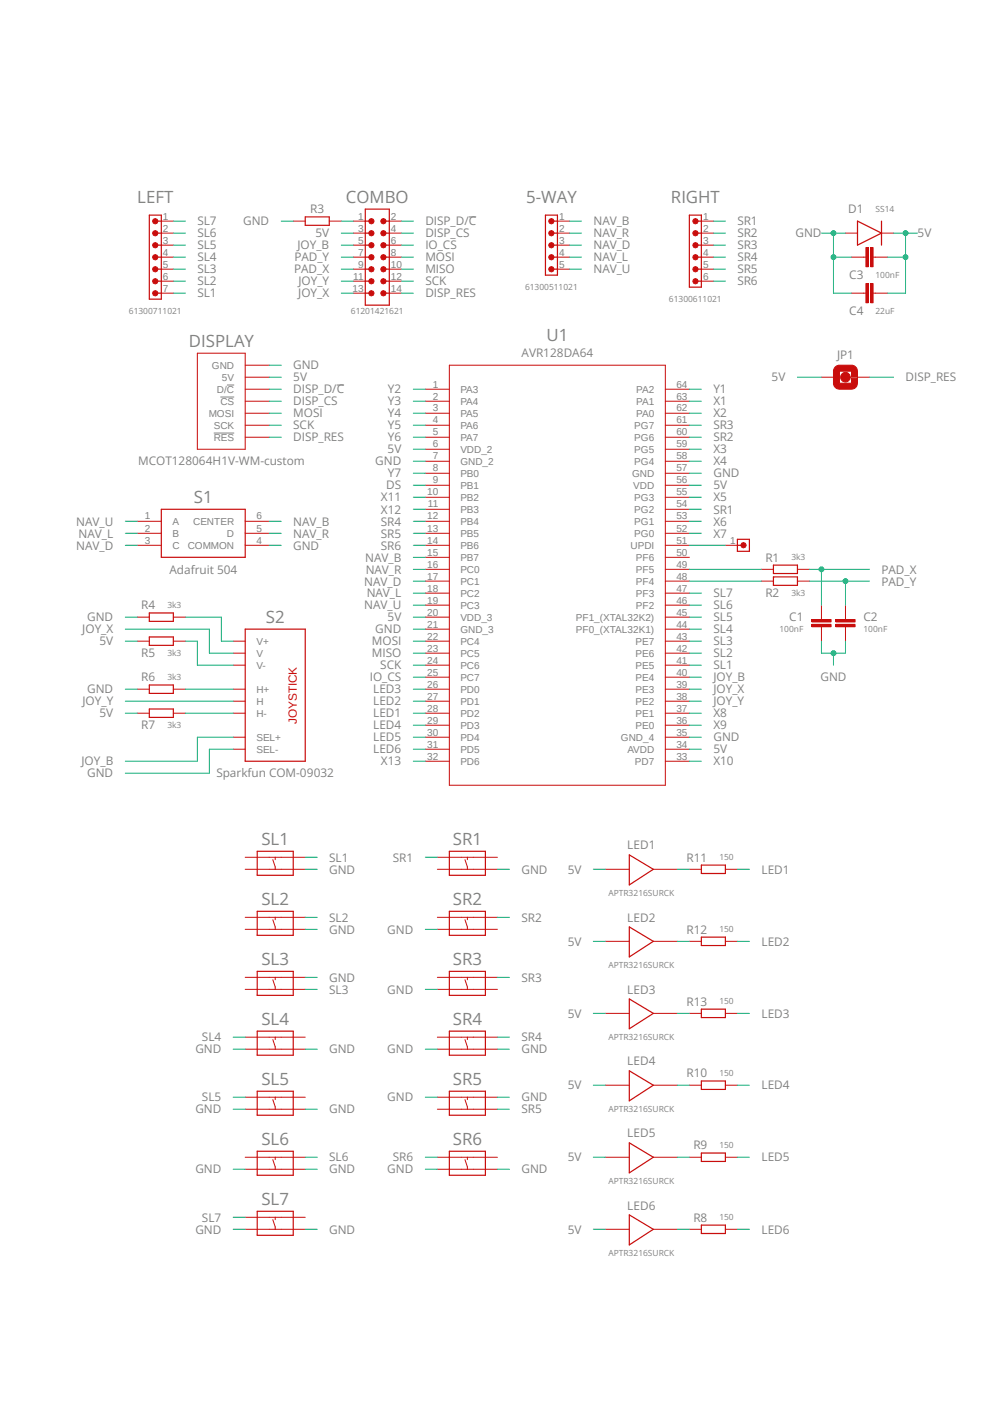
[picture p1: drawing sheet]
<svg xmlns="http://www.w3.org/2000/svg" width="210mm" height="297mm" viewBox="0 0 210 297" stroke-linecap="round" stroke-linejoin="round" font-family="sans-serif">
<path d="M15.3 39.3l187.8 226.9M203.1 39.3l-187.8 226.9" fill="none" stroke="#fff" stroke-width=".21"/>
<path d="M99.1 45.9h1.6M45.2 91.6h4.3M46.6 84h2.9M48 81.4h1.5M71.2 81.4h1.6" fill="none" stroke="#808080" stroke-width=".21"/>
<g fill="none" stroke="#c90d0c" stroke-width=".21">
<path d="M178.8 49.3h2.6M186.4 49.3h2.6M95 77.3h45.7v88.8h-45.7zM90 82.3h5M90 84.9h5M90 87.4h5M90 90h5M90 92.5h5M90 95h5M90 97.6h5M140.7 82.3h5.1M140.7 84.9h5.1"/>
<path d="M140.7 87.4h5.1M140.7 90h5.1M140.7 92.5h5.1M140.7 95h5.1M140.7 97.6h5.1M29 110.3h5.1M29 112.8h5.1M29 115.4h5.1M51.9 110.3h5M51.9 112.8h5M51.9 115.4h5M90 100.1h5"/>
<path d="M90 102.7h5M90 105.2h5M90 107.7h5M90 110.3h5M90 112.8h5M90 115.4h5M90 117.9h5M140.7 100.1h5.1M140.7 102.7h5.1M140.7 105.2h5.1M140.7 107.7h5.1M140.7 110.3h5.1"/>
<path d="M140.7 112.8h5.1M140.7 115.4h5.1M140.7 117.9h5.1M90 120.4h5M90 122.9h5M90 125.5h5M90 128h5M90 130.6h5M90 133.1h5M90 135.6h5M90 138.2h5M140.7 120.4h5.1"/>
<path d="M140.7 122.9h5.1M140.7 125.5h5.1M140.7 128h5.1M140.7 130.6h5.1M140.7 133.1h5.1M140.7 135.6h5.1M140.7 138.2h5.1M161 120.4h2.6M161 122.9h2.6M168.7 120.4h2.5M168.7 122.9h2.5M173.7 130.6v.5"/>
<path d="M173.7 132.6v.5M90 140.7h5M90 143.3h5M90 145.8h5M90 148.3h5M90 150.9h5M90 153.4h5M90 156h5M90 158.5h5M140.7 140.7h5.1M140.7 143.3h5.1M140.7 145.8h5.1"/>
<path d="M140.7 148.3h5.1M140.7 150.9h5.1M140.7 153.4h5.1M140.7 156h5.1M140.7 158.5h5.1M90 161h5M140.7 161h5.1"/>
</g>
<path d="M181.4 46.8l5 2.5-5 2.6zM186.4 46.8v5.1M34.1 107.7h17.8v10.2h-17.8zM163.6 119.5h5.1v1.8h-5.1zM163.6 122h5.1v1.8h-5.1z" fill="none" stroke="#c90d0c" stroke-width=".25"/>
<path d="M171.7 132.1h4.1v.5h-4.1z" fill-rule="evenodd" fill="#c90d0c"/>
<path d="M171.7 132.1h4.1v.5h-4.1z" fill="none" stroke="#c90d0c" stroke-width=".21"/>
<path d="M171.7 131.1h4.1v.5h-4.1z" fill-rule="evenodd" fill="#c90d0c"/>
<path d="M171.7 131.1h4.1v.5h-4.1zM173.7 128v2.6M173.7 133.1v2.5M178.8 130.6v.5M178.8 132.6v.5" fill="none" stroke="#c90d0c" stroke-width=".21"/>
<path d="M176.8 132.1h4v.5h-4z" fill-rule="evenodd" fill="#c90d0c"/>
<path d="M176.8 132.1h4v.5h-4z" fill="none" stroke="#c90d0c" stroke-width=".21"/>
<path d="M176.8 131.1h4v.5h-4z" fill-rule="evenodd" fill="#c90d0c"/>
<g fill="none" stroke="#c90d0c" stroke-width=".21">
<path d="M117.9 46.8h2.5M117.9 49.3h2.5M117.9 51.9h2.5M117.9 54.4h2.5M117.9 56.9h2.5M41.7 74.7h10.2v20.3h-10.2zM51.9 79.8h5M51.9 77.3h5M51.9 90h5M51.9 87.4h5M51.9 82.3h5M51.9 92.5h5"/>
<path d="M51.9 84.9h5M29 135.6h2.6M29 130.6h2.6M36.7 135.6h2.5M36.7 130.6h2.5M49.3 135.6h2.6M49.3 138.2h2.6M176.8 131.1h4v.5h-4zM178.8 128v2.6M178.8 133.1v2.5M29 145.8h2.6M29 150.9h2.6"/>
<path d="M36.7 145.8h2.5M36.7 150.9h2.5M49.3 140.7h2.6M49.3 145.8h2.6M49.3 148.3h2.6M49.3 150.9h2.6M49.3 156h2.6M49.3 158.5h2.6"/>
</g>
<path d="M115.4 45.5h2.5v12.7h-2.5zM116.6 56.9h1.3M116.6 54.4h1.3M116.6 51.9h1.3M116.6 49.3h1.3M116.6 46.8h1.3M31.6 129.7h5.1v1.7h-5.1zM31.6 134.7h5.1v1.8h-5.1zM51.9 133.1h12.7v27.9h-12.7zM31.6 144.9h5.1v1.8h-5.1zM31.6 150h5.1v1.8h-5.1z" fill="none" stroke="#c90d0c" stroke-width=".25"/>
<circle cx="116.6" cy="57" r=".57" fill="#c90d0c"/>
<circle cx="116.6" cy="57" r=".57" fill="none" stroke="#c90d0c" stroke-width=".21"/>
<circle cx="116.6" cy="54.4" r=".57" fill="#c90d0c"/>
<circle cx="116.6" cy="54.4" r=".57" fill="none" stroke="#c90d0c" stroke-width=".21"/>
<circle cx="116.6" cy="51.9" r=".57" fill="#c90d0c"/>
<circle cx="116.6" cy="51.9" r=".57" fill="none" stroke="#c90d0c" stroke-width=".21"/>
<circle cx="116.6" cy="49.3" r=".57" fill="#c90d0c"/>
<circle cx="116.6" cy="49.3" r=".57" fill="none" stroke="#c90d0c" stroke-width=".21"/>
<circle cx="116.6" cy="46.8" r=".57" fill="#c90d0c"/>
<g fill="none" stroke="#c90d0c" stroke-width=".21">
<path d="M182.6 54.4h.5M184.7 54.4h.5M51.9 181.4h12.7M51.9 183.9h12.7M51.9 194.1h12.7M51.9 196.6h12.7M57.7 181.9l.5 1.5v.5M57.7 194.6l.5 1.5v.5M58.2 181.4v.5M58.2 194.1v.5M92.5 181.4h12.7M92.5 183.9h12.7"/>
<path d="M92.5 194.1h12.7M92.5 196.6h12.7M98.3 181.9l.5 1.5v.5M98.3 194.6l.5 1.5v.5M98.8 181.4v.5M98.8 194.1v.5M51.9 206.8h12.7M51.9 209.3h12.7M51.9 219.4h12.7M57.7 207.3l.5 1.5v.5M57.7 219.9l.5 1.5v.6M58.2 206.8v.5"/>
<path d="M58.2 219.4v.5M92.5 206.8h12.7M92.5 209.3h12.7M92.5 219.4h12.7M98.3 207.3l.5 1.5v.5M98.3 219.9l.5 1.5v.6M98.8 206.8v.5M98.8 219.4v.5M51.9 222h12.7M51.9 232.1h12.7M51.9 234.7h12.7M57.7 232.6l.5 1.5v.6"/>
<path d="M58.2 232.1v.5M92.5 222h12.7M92.5 232.1h12.7M92.5 234.7h12.7M98.3 232.6l.5 1.5v.6M98.8 232.1v.5"/>
<circle cx="116.6" cy="46.8" r=".57"/>
</g>
<path d="M54.4 180.1h7.6v5.1h-7.6zM54.4 192.8h7.6v5.1h-7.6zM95 180.1h7.7v5.1h-7.7zM95 192.8h7.7v5.1h-7.7zM54.4 205.5h7.6v5.1h-7.6zM54.4 218.1h7.6v5.1h-7.6zM95 205.5h7.7v5.1h-7.7zM95 218.1h7.7v5.1h-7.7zM54.4 230.8h7.6v5.1h-7.6zM95 230.8h7.7v5.1h-7.7z" fill="none" stroke="#c90d0c" stroke-width=".25"/>
<path d="M184.1 52.4h.6v4h-.6z" fill-rule="evenodd" fill="#c90d0c"/>
<path d="M184.1 52.4h.6v4h-.6z" fill="none" stroke="#c90d0c" stroke-width=".21"/>
<path d="M183.1 52.4h.5v4h-.5z" fill-rule="evenodd" fill="#c90d0c"/>
<g fill="none" stroke="#c90d0c" stroke-width=".21">
<path d="M74.7 54.4h2.6M74.7 46.8h2.6M74.7 49.3h2.6M74.7 51.9h2.6M74.7 56.9h2.6M74.7 59.5h2.6M82.3 54.4h2.6M82.3 46.8h2.6M82.3 49.3h2.6M82.3 51.9h2.6M82.3 56.9h2.6M82.3 59.5h2.6"/>
<path d="M180.1 54.4h2.5M183.1 52.4h.5v4h-.5zM185.2 54.4h2.5M74.7 62h2.6M82.3 62h2.6"/>
</g>
<g fill="none" stroke="#c90d0c" stroke-width=".25">
<path d="M77.3 44.2h5v20.4h-5zM77.3 46.8h1.2M77.3 49.3h1.2M77.3 51.9h1.2M77.3 54.4h1.2M77.3 56.9h1.2M77.3 59.5h1.2M81.1 46.8h1.2M81.1 49.3h1.2M81.1 51.9h1.2M81.1 54.4h1.2M81.1 56.9h1.2"/>
<path d="M81.1 59.5h1.2M77.3 62h1.2M81.1 62h1.2"/>
</g>
<circle cx="78.5" cy="46.8" r=".57" fill="#c90d0c"/>
<circle cx="78.5" cy="46.8" r=".57" fill="none" stroke="#c90d0c" stroke-width=".21"/>
<circle cx="81.1" cy="46.8" r=".57" fill="#c90d0c"/>
<circle cx="81.1" cy="46.8" r=".57" fill="none" stroke="#c90d0c" stroke-width=".21"/>
<circle cx="78.5" cy="49.3" r=".57" fill="#c90d0c"/>
<circle cx="78.5" cy="49.3" r=".57" fill="none" stroke="#c90d0c" stroke-width=".21"/>
<circle cx="81.1" cy="49.3" r=".57" fill="#c90d0c"/>
<circle cx="81.1" cy="49.3" r=".57" fill="none" stroke="#c90d0c" stroke-width=".21"/>
<circle cx="78.5" cy="51.9" r=".57" fill="#c90d0c"/>
<circle cx="78.5" cy="51.9" r=".57" fill="none" stroke="#c90d0c" stroke-width=".21"/>
<circle cx="81.1" cy="51.9" r=".57" fill="#c90d0c"/>
<circle cx="81.1" cy="51.9" r=".57" fill="none" stroke="#c90d0c" stroke-width=".21"/>
<circle cx="78.5" cy="54.4" r=".57" fill="#c90d0c"/>
<circle cx="78.5" cy="54.4" r=".57" fill="none" stroke="#c90d0c" stroke-width=".21"/>
<circle cx="81.1" cy="54.4" r=".57" fill="#c90d0c"/>
<circle cx="81.1" cy="54.4" r=".57" fill="none" stroke="#c90d0c" stroke-width=".21"/>
<circle cx="78.5" cy="57" r=".57" fill="#c90d0c"/>
<circle cx="78.5" cy="57" r=".57" fill="none" stroke="#c90d0c" stroke-width=".21"/>
<circle cx="81.1" cy="57" r=".57" fill="#c90d0c"/>
<circle cx="81.1" cy="57" r=".57" fill="none" stroke="#c90d0c" stroke-width=".21"/>
<circle cx="78.5" cy="59.5" r=".57" fill="#c90d0c"/>
<circle cx="78.5" cy="59.5" r=".57" fill="none" stroke="#c90d0c" stroke-width=".21"/>
<circle cx="81.1" cy="59.5" r=".57" fill="#c90d0c"/>
<circle cx="81.1" cy="59.5" r=".57" fill="none" stroke="#c90d0c" stroke-width=".21"/>
<circle cx="78.5" cy="62" r=".57" fill="#c90d0c"/>
<circle cx="78.5" cy="62" r=".57" fill="none" stroke="#c90d0c" stroke-width=".21"/>
<circle cx="81.1" cy="62" r=".57" fill="#c90d0c"/>
<g fill="none" stroke="#c90d0c" stroke-width=".21">
<path d="M34.1 46.8h2.6M34.1 49.3h2.6M34.1 51.9h2.6M34.1 54.4h2.6M34.1 56.9h2.6M34.1 59.5h2.6M62 46.8h2.6M69.6 46.8h2.6M34.1 62h2.6M128 183.9h5.1M128 199.1h5.1M138.2 183.9h5.1"/>
<path d="M138.2 199.1h5.1M145.8 183.9h2.5M145.8 199.1h2.5M153.4 183.9h2.6M153.4 199.1h2.6M128 214.4h5.1M138.2 214.4h5.1M145.8 214.4h2.5M153.4 214.4h2.6M128 229.6h5.1M138.2 229.6h5.1M145.8 229.6h2.5"/>
<path d="M153.4 229.6h2.6M51.9 244.8h12.7M51.9 247.4h12.7M51.9 257.5h12.7M57.7 245.3l.5 1.5v.6M57.7 258l.5 1.5v.6M58.2 244.8v.5M58.2 257.5v.5M92.5 244.8h12.7M92.5 247.4h12.7M98.3 245.3l.5 1.5v.6M98.8 244.8v.5"/>
<path d="M128 244.8h5.1M138.2 244.8h5.1M145.8 244.8h2.5M153.4 244.8h2.6M51.9 260.1h12.7M128 260.1h5.1M138.2 260.1h5.1M145.8 260.1h2.5M153.4 260.1h2.6"/>
<circle cx="81.1" cy="62" r=".57"/>
</g>
<g fill="none" stroke="#c90d0c" stroke-width=".25">
<path d="M31.6 45.5h2.5v17.8h-2.5zM32.9 59.5h1.2M32.9 56.9h1.2M32.9 54.4h1.2M32.9 51.9h1.2M32.9 49.3h1.2M32.9 46.8h1.2M64.6 45.9h5v1.8h-5zM32.9 62h1.2M133.1 180.8l5.1 3.1-5.1 3.3zM133.1 196.1l5.1 3-5.1 3.3zM148.3 183h5.1v1.8h-5.1z"/>
<path d="M148.3 198.2h5.1v1.8h-5.1zM133.1 211.3l5.1 3.1-5.1 3.2zM148.3 213.5h5.1v1.8h-5.1zM133.1 226.5l5.1 3.1-5.1 3.3zM148.3 228.7h5.1v1.8h-5.1zM54.4 243.5h7.6v5.1h-7.6zM54.4 256.2h7.6v5.1h-7.6zM95 243.5h7.7v5.1h-7.7zM133.1 241.8l5.1 3-5.1 3.3zM133.1 257l5.1 3.1-5.1 3.3zM148.3 243.9h5.1v1.8h-5.1zM148.3 259.2h5.1v1.7h-5.1z"/>
</g>
<circle cx="32.8" cy="62" r=".57" fill="#c90d0c"/>
<circle cx="32.8" cy="62" r=".57" fill="none" stroke="#c90d0c" stroke-width=".21"/>
<circle cx="32.8" cy="59.5" r=".57" fill="#c90d0c"/>
<circle cx="32.8" cy="59.5" r=".57" fill="none" stroke="#c90d0c" stroke-width=".21"/>
<circle cx="32.8" cy="57" r=".57" fill="#c90d0c"/>
<circle cx="32.8" cy="57" r=".57" fill="none" stroke="#c90d0c" stroke-width=".21"/>
<circle cx="32.8" cy="54.4" r=".57" fill="#c90d0c"/>
<circle cx="32.8" cy="54.4" r=".57" fill="none" stroke="#c90d0c" stroke-width=".21"/>
<circle cx="32.8" cy="51.9" r=".57" fill="#c90d0c"/>
<circle cx="32.8" cy="51.9" r=".57" fill="none" stroke="#c90d0c" stroke-width=".21"/>
<circle cx="32.8" cy="49.3" r=".57" fill="#c90d0c"/>
<circle cx="32.8" cy="49.3" r=".57" fill="none" stroke="#c90d0c" stroke-width=".21"/>
<circle cx="32.8" cy="46.8" r=".57" fill="#c90d0c"/>
<g fill="none" stroke="#c90d0c" stroke-width=".21">
<path d="M148.3 46.8h2.6M148.3 49.3h2.6M148.3 51.9h2.6M148.3 54.4h2.6M148.3 56.9h2.6M148.3 59.5h2.6"/>
<circle cx="32.8" cy="46.8" r=".57"/>
</g>
<path d="M145.8 45.5h2.5v15.2h-2.5zM147.1 59.5h1.2M147.1 56.9h1.2M147.1 54.4h1.2M147.1 51.9h1.2M147.1 49.3h1.2M147.1 46.8h1.2" fill="none" stroke="#c90d0c" stroke-width=".25"/>
<circle cx="147.1" cy="59.5" r=".57" fill="#c90d0c"/>
<circle cx="147.1" cy="59.5" r=".57" fill="none" stroke="#c90d0c" stroke-width=".21"/>
<circle cx="147.1" cy="57" r=".57" fill="#c90d0c"/>
<circle cx="147.1" cy="57" r=".57" fill="none" stroke="#c90d0c" stroke-width=".21"/>
<circle cx="147.1" cy="54.4" r=".57" fill="#c90d0c"/>
<circle cx="147.1" cy="54.4" r=".57" fill="none" stroke="#c90d0c" stroke-width=".21"/>
<circle cx="147.1" cy="51.9" r=".57" fill="#c90d0c"/>
<circle cx="147.1" cy="51.9" r=".57" fill="none" stroke="#c90d0c" stroke-width=".21"/>
<circle cx="147.1" cy="49.3" r=".57" fill="#c90d0c"/>
<circle cx="147.1" cy="49.3" r=".57" fill="none" stroke="#c90d0c" stroke-width=".21"/>
<circle cx="147.1" cy="46.8" r=".57" fill="#c90d0c"/>
<g fill="none" stroke="#c90d0c" stroke-width=".21">
<path d="M153.4 115.4h2.6"/>
<circle cx="147.1" cy="46.8" r=".57"/>
</g>
<path d="M156 114.1h2.5v2.5h-2.5zM156 115.4h1.2" fill="none" stroke="#c90d0c" stroke-width=".25"/>
<circle cx="157.2" cy="115.3" r=".57" fill="#c90d0c"/>
<g fill="none" stroke="#c90d0c" stroke-width=".21">
<path d="M173.7 79.8h2.6M178.8 79.8h5.1"/>
<circle cx="157.2" cy="115.3" r=".57"/>
</g>
<path d="M176.7 77.6l.6-.3h2.8a1.29 1.29 0 0 1 1.3 1.2v1h-1.3v-1h-2.6v2.6h2.6v-1h1.3v-.6h-1.3h1.3v1.6a1.29 1.29 0 0 1-1.3 1.2h-2.6a1.29 1.29 0 0 1-1.2-1.2v-2.8z" fill-rule="evenodd" fill="#c90d0c"/>
<path d="M176.7 77.6l.6-.3h2.8a1.29 1.29 0 0 1 1.3 1.2v1h-1.3v-1h-2.6v2.6h2.6v-1h1.3v-.6h-1.3h1.3v1.6a1.29 1.29 0 0 1-1.3 1.2h-2.6a1.29 1.29 0 0 1-1.2-1.2v-2.8z" fill="none" stroke="#c90d0c" stroke-width=".21"/>
<circle cx="178.8" cy="79.8" r="1.02" fill="#c90d0c"/>
<g fill="none" stroke="#c90d0c" stroke-width=".21">
<path d="M182.6 62h.5M184.7 62h.5"/>
<circle cx="178.8" cy="79.8" r="1.02"/>
</g>
<path d="M184.1 60h.6v4.1h-.6z" fill-rule="evenodd" fill="#c90d0c"/>
<path d="M184.1 60h.6v4.1h-.6z" fill="none" stroke="#c90d0c" stroke-width=".21"/>
<path d="M183.1 60h.5v4.1h-.5z" fill-rule="evenodd" fill="#c90d0c"/>
<path d="M183.1 60h.5v4.1h-.5zM180.1 62h2.5M185.2 62h2.5" fill="none" stroke="#c90d0c" stroke-width=".21"/>
<path d="M173.7 49.3h5.1M176.3 49.3v5.1h3.8" fill="none" stroke="#0dab76" stroke-width=".21"/>
<circle cx="176.3" cy="49.3" r=".51" fill="#0dab76"/>
<g fill="none" stroke="#0dab76" stroke-width=".21">
<path d="M176.3 54.4v7.6h3.8"/>
<circle cx="176.3" cy="49.3" r=".51"/>
</g>
<circle cx="176.3" cy="54.4" r=".51" fill="#0dab76"/>
<g fill="none" stroke="#0dab76" stroke-width=".21">
<path d="M56.9 77.3h2.6M87.4 97.6h2.6M56.9 115.4h2.6M145.8 100.1h2.5M87.4 133.1h2.6M173.7 135.6v2.6h5.1v-2.6M176.3 138.2v2.5M49.3 158.5h-5v5.1h-17.8M145.8 156h2.5"/>
<circle cx="176.3" cy="54.4" r=".51"/>
</g>
<circle cx="176.3" cy="138.2" r=".51" fill="#0dab76"/>
<g fill="none" stroke="#0dab76" stroke-width=".21">
<path d="M59.5 46.8h2.5M189 49.3h5.1M191.5 49.3v5.1h-3.8M26.5 130.6h2.5M26.5 145.8h2.5M64.6 183.9h2.5M64.6 196.6h2.5M90 196.6h2.5M105.2 183.9h2.5M64.6 206.8h2.5M90 209.3h2.5M49.3 222h2.6"/>
<path d="M49.3 234.7h2.6M64.6 222h2.5M64.6 234.7h2.5M90 232.1h2.5M90 222h2.5M105.2 232.1h2.5M105.2 222h2.5M49.3 247.4h2.6M64.6 247.4h2.5M90 247.4h2.5M105.2 247.4h2.5M49.3 260.1h2.6"/>
<path d="M64.6 260.1h2.5"/>
<circle cx="176.3" cy="138.2" r=".51"/>
</g>
<circle cx="191.5" cy="49.3" r=".51" fill="#0dab76"/>
<g fill="none" stroke="#0dab76" stroke-width=".21">
<path d="M191.5 54.4v7.6h-3.8"/>
<circle cx="191.5" cy="49.3" r=".51"/>
</g>
<circle cx="191.5" cy="54.4" r=".51" fill="#0dab76"/>
<g fill="none" stroke="#0dab76" stroke-width=".21">
<path d="M72.2 49.3h2.5M72.2 59.5h2.5M72.2 51.9h2.5M84.9 49.3h2.5M84.9 54.4h2.5M84.9 56.9h2.5M84.9 59.5h2.5M84.9 46.8h2.5M84.9 51.9h2.5M120.4 49.3h2.6M120.4 54.4h2.6M120.4 56.9h2.6"/>
<path d="M120.4 46.8h2.6M120.4 51.9h2.6M56.9 79.8h2.6M72.2 62h2.5M84.9 62h2.5M168.7 79.8h5M183.9 79.8h5.1M56.9 87.4h2.6M56.9 90h2.6M56.9 82.3h2.6M56.9 92.5h2.6M56.9 84.9h2.6"/>
<path d="M87.4 95h2.6M26.5 115.4h2.5M26.5 112.8h2.5M26.5 110.3h2.5M56.9 112.8h2.6M56.9 110.3h2.6M87.4 117.9h2.6M145.8 102.7h2.5M145.8 115.4h7.6M26.5 135.6h2.5M26.5 133.1h17.8v5.1h5M39.2 130.6h7.6v5h2.5"/>
<path d="M39.2 135.6h2.5v5.1h7.6M87.4 130.6h2.6M87.4 135.6h2.6M87.4 138.2h2.6M87.4 120.4h2.6M87.4 128h2.6M87.4 125.5h2.6M87.4 122.9h2.6M171.2 122.9h12.7M178.8 122.9v5.1M26.5 150.9h2.5M26.5 148.3h22.8"/>
<path d="M39.2 150.9h10.1M39.2 145.8h10.1M49.3 156h-7.6v5h-15.2M87.4 140.7h2.6M87.4 143.3h2.6M145.8 158.5h2.5M145.8 145.8h2.5M145.8 148.3h2.5M145.8 143.3h2.5M125.5 183.9h2.5M125.5 199.1h2.5M125.5 214.4h2.5"/>
<path d="M125.5 229.6h2.5M125.5 244.8h2.5M125.5 260.1h2.5"/>
<circle cx="191.5" cy="54.4" r=".51"/>
</g>
<circle cx="178.8" cy="122.9" r=".51" fill="#0dab76"/>
<g fill="none" stroke="#0dab76" stroke-width=".21">
<path d="M72.2 54.4h2.5M171.2 120.4h12.7M173.7 120.4v7.6"/>
<circle cx="178.8" cy="122.9" r=".51"/>
</g>
<circle cx="173.7" cy="120.4" r=".51" fill="#0dab76"/>
<g fill="none" stroke="#0dab76" stroke-width=".21">
<path d="M36.7 56.9h2.5M36.7 46.8h2.5M36.7 49.3h2.5M36.7 51.9h2.5M36.7 59.5h2.5M36.7 54.4h2.5M72.2 56.9h2.5M72.2 46.8h2.5M150.9 56.9h2.5M150.9 46.8h2.5M150.9 49.3h2.5M150.9 51.9h2.5"/>
<path d="M150.9 59.5h2.5M150.9 54.4h2.5M36.7 62h2.5M87.4 87.4h2.6M87.4 84.9h2.6M87.4 82.3h2.6M87.4 92.5h2.6M87.4 90h2.6M145.8 97.6h2.5M145.8 87.4h2.5M145.8 84.9h2.5M145.8 82.3h2.5"/>
<path d="M145.8 92.5h2.5M145.8 90h2.5M145.8 95h2.5M87.4 112.8h2.6M87.4 110.3h2.6M87.4 105.2h2.6M87.4 100.1h2.6M87.4 107.7h2.6M87.4 102.7h2.6M87.4 115.4h2.6M145.8 112.8h2.5M145.8 110.3h2.5"/>
<path d="M145.8 105.2h2.5M145.8 107.7h2.5M145.8 138.2h2.5M145.8 135.6h2.5M145.8 130.6h2.5M145.8 133.1h2.5M145.8 128h2.5M145.8 125.5h2.5M145.8 120.4h15.2M145.8 122.9h15.2M87.4 150.9h2.6M87.4 158.5h2.6"/>
<path d="M87.4 148.3h2.6M87.4 156h2.6M87.4 145.8h2.6M87.4 153.4h2.6M145.8 140.7h2.5M145.8 150.9h2.5M145.8 153.4h2.5M87.4 161h2.6M145.8 161h2.5M64.6 181.4h2.5M64.6 194.1h2.5M90 181.4h2.5"/>
<path d="M105.2 194.1h2.5M143.3 183.9h2.5M143.3 199.1h2.5M156 183.9h2.5M156 199.1h2.5M49.3 219.4h2.6M64.6 209.3h2.5M105.2 206.8h2.5M105.2 219.4h2.5M143.3 214.4h2.5M156 214.4h2.5M49.3 232.1h2.6"/>
<path d="M105.2 234.7h2.5M143.3 229.6h2.5M156 229.6h2.5M49.3 257.5h2.6M64.6 244.8h2.5M90 244.8h2.5M143.3 244.8h2.5M156 244.8h2.5M143.3 260.1h2.5M156 260.1h2.5"/>
<circle cx="173.7" cy="120.4" r=".51"/>
</g>
<g font-size="3.6" fill="#808080">
<text x="29" y="43">LEFT</text>
<text x="73.2" y="43">COMBO</text>
<text x="111.3" y="43">5-WAY</text>
<text x="141.9" y="43">RIGHT</text>
<text x="40" y="73.4">DISPLAY</text>
<text x="115.6" y="72.2">U1</text>
<text x="41" y="106.5">S1</text>
<text x="56.2" y="131.8">S2</text>
<text x="55.3" y="178.8">SL1</text>
<text x="95.8" y="178.8">SR1</text>
<text x="55.3" y="191.5">SL2</text>
<text x="95.8" y="191.5">SR2</text>
<text x="55.3" y="204.2">SL3</text>
<text x="95.8" y="204.2">SR3</text>
<text x="55.3" y="216.9">SL4</text>
<text x="95.8" y="216.9">SR4</text>
<text x="55.3" y="229.6">SL5</text>
<text x="95.8" y="229.6">SR5</text>
<text x="55.3" y="242.3">SL6</text>
<text x="95.8" y="242.3">SR6</text>
<text x="55.3" y="255">SL7</text>
</g>
<g font-size="2.5" fill="#808080">
<text x="41.7" y="47.7">SL7</text>
<text x="51.4" y="47.7">GND</text>
<text x="65.6" y="45.1">R3</text>
<text x="90" y="47.7">DISP_D/C</text>
<text x="125.5" y="47.7">NAV_B</text>
<text x="156" y="47.7">SR1</text>
<text x="179.4" y="45.1">D1</text>
<text x="41.7" y="52.7">SL5</text>
<text x="41.7" y="50.2">SL6</text>
<text x="62.9" y="52.7">JOY_B</text>
<text x="66.7" y="50.2">5V</text>
<text x="90" y="50.2">DISP_CS</text>
<text x="90" y="52.7">IO_CS</text>
<text x="125.5" y="50.2">NAV_R</text>
<text x="125.5" y="52.7">NAV_D</text>
<text x="156" y="50.2">SR2</text>
<text x="156" y="52.7">SR3</text>
<text x="168.2" y="50.2">GND</text>
<text x="194.1" y="50.2">5V</text>
<text x="41.7" y="57.8">SL3</text>
<text x="41.7" y="55.3">SL4</text>
<text x="62.2" y="57.8">PAD_X</text>
<text x="62.3" y="55.3">PAD_Y</text>
<text x="90" y="55.3">MOSI</text>
<text x="90" y="57.8">MISO</text>
<text x="125.5" y="57.8">NAV_U</text>
<text x="125.5" y="55.3">NAV_L</text>
<text x="156" y="55.3">SR4</text>
<text x="156" y="57.8">SR5</text>
<text x="179.6" y="59.1">C3</text>
<text x="41.7" y="62.9">SL1</text>
<text x="41.7" y="60.4">SL2</text>
<text x="63.1" y="62.9">JOY_X</text>
<text x="63.1" y="60.4">JOY_Y</text>
<text x="90" y="60.4">SCK</text>
<text x="90" y="62.9">DISP_RES</text>
<text x="156" y="60.4">SR6</text>
<text x="179.6" y="66.7">C4</text>
<text x="110.3" y="75.6">AVR128DA64</text>
<text x="177" y="76">JP1</text>
<text x="62" y="78.1">GND</text>
<text x="62" y="80.7">5V</text>
<text x="62" y="83.2">DISP_D/C</text>
<text x="82" y="83.2">Y2</text>
<text x="150.9" y="83.2">Y1</text>
<text x="163.2" y="80.7">5V</text>
<text x="191.5" y="80.7">DISP_RES</text>
<text x="62" y="88.3">MOSI</text>
<text x="62" y="85.8">DISP_CS</text>
<text x="82" y="85.8">Y3</text>
<text x="82" y="88.3">Y4</text>
<text x="150.9" y="88.3">X2</text>
<text x="150.9" y="85.8">X1</text>
<text x="62" y="90.8">SCK</text>
<text x="62" y="93.4">DISP_RES</text>
<text x="82" y="95.9">5V</text>
<text x="82" y="93.4">Y6</text>
<text x="82" y="90.8">Y5</text>
<text x="150.9" y="93.4">SR2</text>
<text x="150.9" y="90.8">SR3</text>
<text x="150.9" y="95.9">X3</text>
<text x="29.2" y="98.5">MCOT128064H1V-WM-custom</text>
<text x="79.4" y="98.5">GND</text>
<text x="82" y="101">Y7</text>
<text x="150.9" y="101">GND</text>
<text x="150.9" y="98.5">X4</text>
<text x="80.6" y="106.1">X11</text>
<text x="81.7" y="103.5">DS</text>
<text x="150.9" y="103.5">5V</text>
<text x="150.9" y="106.1">X5</text>
<text x="16.1" y="111.2">NAV_U</text>
<text x="16.6" y="113.7">NAV_L</text>
<text x="62" y="113.7">NAV_R</text>
<text x="62" y="111.2">NAV_B</text>
<text x="80.6" y="111.2">SR4</text>
<text x="80.6" y="113.7">SR5</text>
<text x="80.6" y="108.6">X12</text>
<text x="150.9" y="113.7">X7</text>
<text x="150.9" y="111.2">X6</text>
<text x="150.9" y="108.6">SR1</text>
<text x="16.1" y="116.2">NAV_D</text>
<text x="62" y="116.2">GND</text>
<text x="77.3" y="118.8">NAV_B</text>
<text x="80.6" y="116.2">SR6</text>
<text x="161.9" y="118.8">R1</text>
<text x="35.9" y="121.3">Adafruit 504</text>
<text x="77" y="123.9">NAV_D</text>
<text x="77.3" y="121.3">NAV_R</text>
<text x="186.4" y="123.9">PAD_Y</text>
<text x="186.4" y="121.3">PAD_X</text>
<text x="18.5" y="131.4">GND</text>
<text x="29.9" y="128.9">R4</text>
<text x="77" y="128.9">NAV_U</text>
<text x="77.6" y="126.4">NAV_L</text>
<text x="82" y="131.4">5V</text>
<text x="150.9" y="131.4">SL5</text>
<text x="150.9" y="128.9">SL6</text>
<text x="150.9" y="126.4">SL7</text>
<text x="161.9" y="126.4">R2</text>
<text x="166.9" y="131.4">C1</text>
<text x="182.6" y="131.4">C2</text>
<text x="17.4" y="134">JOY_X</text>
<text x="21" y="136.5">5V</text>
<text x="78.7" y="136.5">MOSI</text>
<text x="79.4" y="134">GND</text>
<text x="150.9" y="136.5">SL3</text>
<text x="150.9" y="134">SL4</text>
<text x="29.9" y="139.1">R5</text>
<text x="78.7" y="139.1">MISO</text>
<text x="80.4" y="141.6">SCK</text>
<text x="150.9" y="141.6">SL1</text>
<text x="150.9" y="139.1">SL2</text>
<text x="17.4" y="149.2">JOY_Y</text>
<text x="18.5" y="146.7">GND</text>
<text x="29.9" y="144.1">R6</text>
<text x="78.2" y="144.1">IO_CS</text>
<text x="78.9" y="149.2">LED2</text>
<text x="78.9" y="146.7">LED3</text>
<text x="150.9" y="146.7">JOY_X</text>
<text x="150.9" y="149.2">JOY_Y</text>
<text x="150.9" y="144.1">JOY_B</text>
<text x="173.5" y="144.1">GND</text>
<text x="21" y="151.8">5V</text>
<text x="29.9" y="154.3">R7</text>
<text x="78.9" y="151.8">LED1</text>
<text x="78.9" y="154.3">LED4</text>
<text x="150.9" y="151.8">X8</text>
<text x="150.9" y="154.3">X9</text>
<text x="17.2" y="161.9">JOY_B</text>
<text x="78.9" y="159.4">LED6</text>
<text x="78.9" y="156.8">LED5</text>
<text x="80.6" y="161.9">X13</text>
<text x="150.9" y="156.8">GND</text>
<text x="150.9" y="159.4">5V</text>
<text x="150.9" y="161.9">X10</text>
<text x="18.5" y="164.5">GND</text>
<text x="45.8" y="164.5">Sparkfun COM-09032</text>
<text x="132.7" y="179.7">LED1</text>
<text x="69.6" y="184.8">GND</text>
<text x="69.6" y="182.2">SL1</text>
<text x="83.1" y="182.2">SR1</text>
<text x="110.3" y="184.8">GND</text>
<text x="120.1" y="184.8">5V</text>
<text x="145.2" y="182.2">R11</text>
<text x="161" y="184.8">LED1</text>
<text x="69.6" y="197.5">GND</text>
<text x="69.6" y="194.9">SL2</text>
<text x="81.9" y="197.5">GND</text>
<text x="110.3" y="194.9">SR2</text>
<text x="132.7" y="194.9">LED2</text>
<text x="145.2" y="197.5">R12</text>
<text x="120.1" y="200">5V</text>
<text x="161" y="200">LED2</text>
<text x="69.6" y="207.6">GND</text>
<text x="110.3" y="207.6">SR3</text>
<text x="69.6" y="210.2">SL3</text>
<text x="81.9" y="210.2">GND</text>
<text x="120.1" y="215.3">5V</text>
<text x="132.7" y="210.2">LED3</text>
<text x="145.2" y="212.7">R13</text>
<text x="161" y="215.3">LED3</text>
<text x="42.7" y="220.3">SL4</text>
<text x="110.3" y="220.3">SR4</text>
<text x="41.3" y="222.8">GND</text>
<text x="69.6" y="222.8">GND</text>
<text x="81.9" y="222.8">GND</text>
<text x="110.3" y="222.8">GND</text>
<text x="132.7" y="225.4">LED4</text>
<text x="145.2" y="227.9">R10</text>
<text x="42.7" y="233">SL5</text>
<text x="81.9" y="233">GND</text>
<text x="110.3" y="233">GND</text>
<text x="120.1" y="230.5">5V</text>
<text x="161" y="230.5">LED4</text>
<text x="41.3" y="235.5">GND</text>
<text x="69.6" y="235.5">GND</text>
<text x="110.3" y="235.5">SR5</text>
<text x="69.6" y="245.7">SL6</text>
<text x="83.1" y="245.7">SR6</text>
<text x="120.1" y="245.7">5V</text>
<text x="132.7" y="240.6">LED5</text>
<text x="146.6" y="243.2">R9</text>
<text x="161" y="245.7">LED5</text>
<text x="41.3" y="248.2">GND</text>
<text x="69.6" y="248.2">GND</text>
<text x="81.9" y="248.2">GND</text>
<text x="110.3" y="248.2">GND</text>
<text x="132.7" y="255.9">LED6</text>
<text x="41.3" y="260.9">GND</text>
<text x="42.7" y="258.4">SL7</text>
<text x="69.6" y="260.9">GND</text>
<text x="120.1" y="260.9">5V</text>
<text x="146.6" y="258.4">R8</text>
<text x="161" y="260.9">LED6</text>
</g>
<text font-size="2.5" fill="#c90d0c" x="62.8" y="153.2" transform="rotate(-90 62.8 153.2)">JOYSTICK</text>
<g font-size="2.1" fill="#808080">
<text x="34.5" y="46.4">1</text>
<text x="75.7" y="46.4">1</text>
<text x="82.7" y="46.4">2</text>
<text x="118.2" y="46.4">1</text>
<text x="148.7" y="46.4">1</text>
<text x="34.5" y="49">2</text>
<text x="34.5" y="51.5">3</text>
<text x="75.7" y="49">3</text>
<text x="75.7" y="51.5">5</text>
<text x="82.7" y="49">4</text>
<text x="82.7" y="51.5">6</text>
<text x="118.2" y="49">2</text>
<text x="118.2" y="51.5">3</text>
<text x="148.7" y="49">2</text>
<text x="148.7" y="51.5">3</text>
<text x="34.5" y="54.1">4</text>
<text x="34.5" y="56.6">5</text>
<text x="34.5" y="59.1">6</text>
<text x="74.7" y="59.1">11</text>
<text x="75.7" y="54.1">7</text>
<text x="75.7" y="56.6">9</text>
<text x="82.7" y="54.1">8</text>
<text x="82.7" y="56.6">10</text>
<text x="82.7" y="59.1">12</text>
<text x="118.2" y="54.1">4</text>
<text x="118.2" y="56.6">5</text>
<text x="148.7" y="54.1">4</text>
<text x="148.7" y="56.6">5</text>
<text x="148.7" y="59.1">6</text>
<text x="34.5" y="61.7">7</text>
<text x="74.5" y="61.7">13</text>
<text x="82.7" y="61.7">14</text>
<text x="44.8" y="78">GND</text>
<text x="45.9" y="83.1">D/C</text>
<text x="46.9" y="80.6">5V</text>
<text x="91.5" y="82">1</text>
<text x="97.4" y="83.1">PA3</text>
<text x="134.6" y="83.1">PA2</text>
<text x="143" y="82">64</text>
<text x="44.2" y="88.2">MOSI</text>
<text x="46.6" y="85.6">CS</text>
<text x="91.5" y="84.5">2</text>
<text x="91.5" y="87">3</text>
<text x="91.5" y="89.6">4</text>
<text x="97.4" y="85.6">PA4</text>
<text x="97.4" y="88.2">PA5</text>
<text x="134.6" y="88.2">PA0</text>
<text x="134.6" y="85.6">PA1</text>
<text x="143" y="89.6">61</text>
<text x="143" y="87">62</text>
<text x="143" y="84.5">63</text>
<text x="45.2" y="90.7">SCK</text>
<text x="45.2" y="93.3">RES</text>
<text x="91.5" y="92.1">5</text>
<text x="91.5" y="94.7">6</text>
<text x="97.4" y="90.7">PA6</text>
<text x="97.4" y="93.3">PA7</text>
<text x="97.4" y="95.8">VDD_2</text>
<text x="134.2" y="95.8">PG5</text>
<text x="134.2" y="93.3">PG6</text>
<text x="134.2" y="90.7">PG7</text>
<text x="143" y="94.7">59</text>
<text x="143" y="92.1">60</text>
<text x="91.5" y="97.2">7</text>
<text x="91.5" y="99.7">8</text>
<text x="97.4" y="98.3">GND_2</text>
<text x="97.4" y="100.9">PB0</text>
<text x="133.7" y="100.9">GND</text>
<text x="134.2" y="98.3">PG4</text>
<text x="143" y="99.7">57</text>
<text x="143" y="97.2">58</text>
<text x="90.3" y="104.8">10</text>
<text x="90.5" y="107.4">11</text>
<text x="91.5" y="102.3">9</text>
<text x="97.4" y="103.4">PB1</text>
<text x="97.4" y="106">PB2</text>
<text x="133.9" y="103.4">VDD</text>
<text x="134.2" y="106">PG3</text>
<text x="143" y="107.4">54</text>
<text x="143" y="104.8">55</text>
<text x="143" y="102.3">56</text>
<text x="30.6" y="109.9">1</text>
<text x="30.6" y="112.4">2</text>
<text x="36.4" y="111">A</text>
<text x="36.4" y="113.6">B</text>
<text x="40.9" y="111">CENTER</text>
<text x="48" y="113.6">D</text>
<text x="54.2" y="112.4">5</text>
<text x="54.2" y="109.9">6</text>
<text x="90.3" y="109.9">12</text>
<text x="90.3" y="112.4">13</text>
<text x="97.4" y="108.5">PB3</text>
<text x="97.4" y="111">PB4</text>
<text x="97.4" y="113.6">PB5</text>
<text x="134.2" y="113.6">PG0</text>
<text x="134.2" y="111">PG1</text>
<text x="134.2" y="108.5">PG2</text>
<text x="143" y="112.4">52</text>
<text x="143" y="109.9">53</text>
<text x="30.6" y="115">3</text>
<text x="36.4" y="116.1">C</text>
<text x="39.7" y="116.1">COMMON</text>
<text x="54.2" y="115">4</text>
<text x="90.3" y="115">14</text>
<text x="90.3" y="117.5">15</text>
<text x="97.4" y="116.1">PB6</text>
<text x="97.4" y="118.7">PB7</text>
<text x="133.3" y="116.1">UPDI</text>
<text x="134.5" y="118.7">PF6</text>
<text x="143" y="117.5">50</text>
<text x="143" y="115">51</text>
<text x="154.4" y="115">1</text>
<text x="90.3" y="120.1">16</text>
<text x="90.3" y="122.6">17</text>
<text x="90.3" y="125.1">18</text>
<text x="97.4" y="121.2">PC0</text>
<text x="97.4" y="123.7">PC1</text>
<text x="134.5" y="123.7">PF4</text>
<text x="134.5" y="121.2">PF5</text>
<text x="143" y="125.1">47</text>
<text x="143" y="122.6">48</text>
<text x="143" y="120.1">49</text>
<text x="90.3" y="127.7">19</text>
<text x="90.3" y="130.2">20</text>
<text x="97.4" y="126.2">PC2</text>
<text x="97.4" y="128.8">PC3</text>
<text x="97.4" y="131.3">VDD_3</text>
<text x="121.8" y="131.3">PF1_(XTAL32K2)</text>
<text x="134.5" y="128.8">PF2</text>
<text x="134.5" y="126.2">PF3</text>
<text x="143" y="130.2">45</text>
<text x="143" y="127.7">46</text>
<text x="54.2" y="136.4">V+</text>
<text x="90.3" y="132.8">21</text>
<text x="90.3" y="135.3">22</text>
<text x="90.3" y="137.8">23</text>
<text x="97.4" y="133.9">GND_3</text>
<text x="97.4" y="136.4">PC4</text>
<text x="121.8" y="133.9">PF0_(XTAL32K1)</text>
<text x="134.4" y="136.4">PE7</text>
<text x="143" y="137.8">42</text>
<text x="143" y="135.3">43</text>
<text x="143" y="132.8">44</text>
<text x="54.2" y="138.9">V</text>
<text x="54.2" y="141.5">V-</text>
<text x="90.3" y="140.4">24</text>
<text x="90.3" y="142.9">25</text>
<text x="97.4" y="138.9">PC5</text>
<text x="97.4" y="141.5">PC6</text>
<text x="134.4" y="141.5">PE5</text>
<text x="134.4" y="138.9">PE6</text>
<text x="143" y="142.9">40</text>
<text x="143" y="140.4">41</text>
<text x="54.2" y="146.6">H+</text>
<text x="54.2" y="149.1">H</text>
<text x="90.3" y="145.5">26</text>
<text x="90.3" y="148">27</text>
<text x="97.4" y="144">PC7</text>
<text x="97.4" y="146.6">PD0</text>
<text x="97.4" y="149.1">PD1</text>
<text x="134.4" y="149.1">PE2</text>
<text x="134.4" y="146.6">PE3</text>
<text x="134.4" y="144">PE4</text>
<text x="143" y="148">38</text>
<text x="143" y="145.5">39</text>
<text x="54.2" y="151.6">H-</text>
<text x="90.3" y="150.5">28</text>
<text x="90.3" y="153.1">29</text>
<text x="90.3" y="155.6">30</text>
<text x="97.4" y="151.6">PD2</text>
<text x="97.4" y="154.2">PD3</text>
<text x="134.4" y="154.2">PE0</text>
<text x="134.4" y="151.6">PE1</text>
<text x="143" y="155.6">35</text>
<text x="143" y="153.1">36</text>
<text x="143" y="150.5">37</text>
<text x="54.2" y="156.7">SEL+</text>
<text x="54.2" y="159.3">SEL-</text>
<text x="90.3" y="158.2">31</text>
<text x="90.3" y="160.7">32</text>
<text x="97.4" y="156.7">PD4</text>
<text x="97.4" y="159.3">PD5</text>
<text x="97.4" y="161.8">PD6</text>
<text x="131.3" y="156.7">GND_4</text>
<text x="132.7" y="159.3">AVDD</text>
<text x="134.3" y="161.8">PD7</text>
<text x="143" y="160.7">33</text>
<text x="143" y="158.2">34</text>
</g>
<g font-size="1.8" fill="#808080">
<text x="185.2" y="44.9">SS14</text>
<text x="185.2" y="58.8">100nF</text>
<text x="111" y="61.4">61300511021</text>
<text x="141.5" y="63.9">61300611021</text>
<text x="27.3" y="66.5">61300711021</text>
<text x="74.2" y="66.5">61201421621</text>
<text x="185.2" y="66.5">22uF</text>
<text x="167.4" y="118.5">3k3</text>
<text x="35.4" y="128.7">3k3</text>
<text x="167.4" y="126.1">3k3</text>
<text x="164.8" y="133.7">100nF</text>
<text x="182.6" y="133.7">100nF</text>
<text x="35.4" y="138.8">3k3</text>
<text x="35.4" y="143.9">3k3</text>
<text x="35.4" y="154.1">3k3</text>
<text x="152.1" y="182">150</text>
<text x="128.7" y="189.6">APTR3216SURCK</text>
<text x="152.1" y="197.2">150</text>
<text x="128.7" y="204.9">APTR3216SURCK</text>
<text x="152.1" y="212.5">150</text>
<text x="128.7" y="220">APTR3216SURCK</text>
<text x="152.1" y="227.7">150</text>
<text x="128.7" y="235.3">APTR3216SURCK</text>
<text x="152.1" y="242.9">150</text>
<text x="128.7" y="250.5">APTR3216SURCK</text>
<text x="152.1" y="258.1">150</text>
<text x="128.7" y="265.8">APTR3216SURCK</text>
</g>
</svg>
